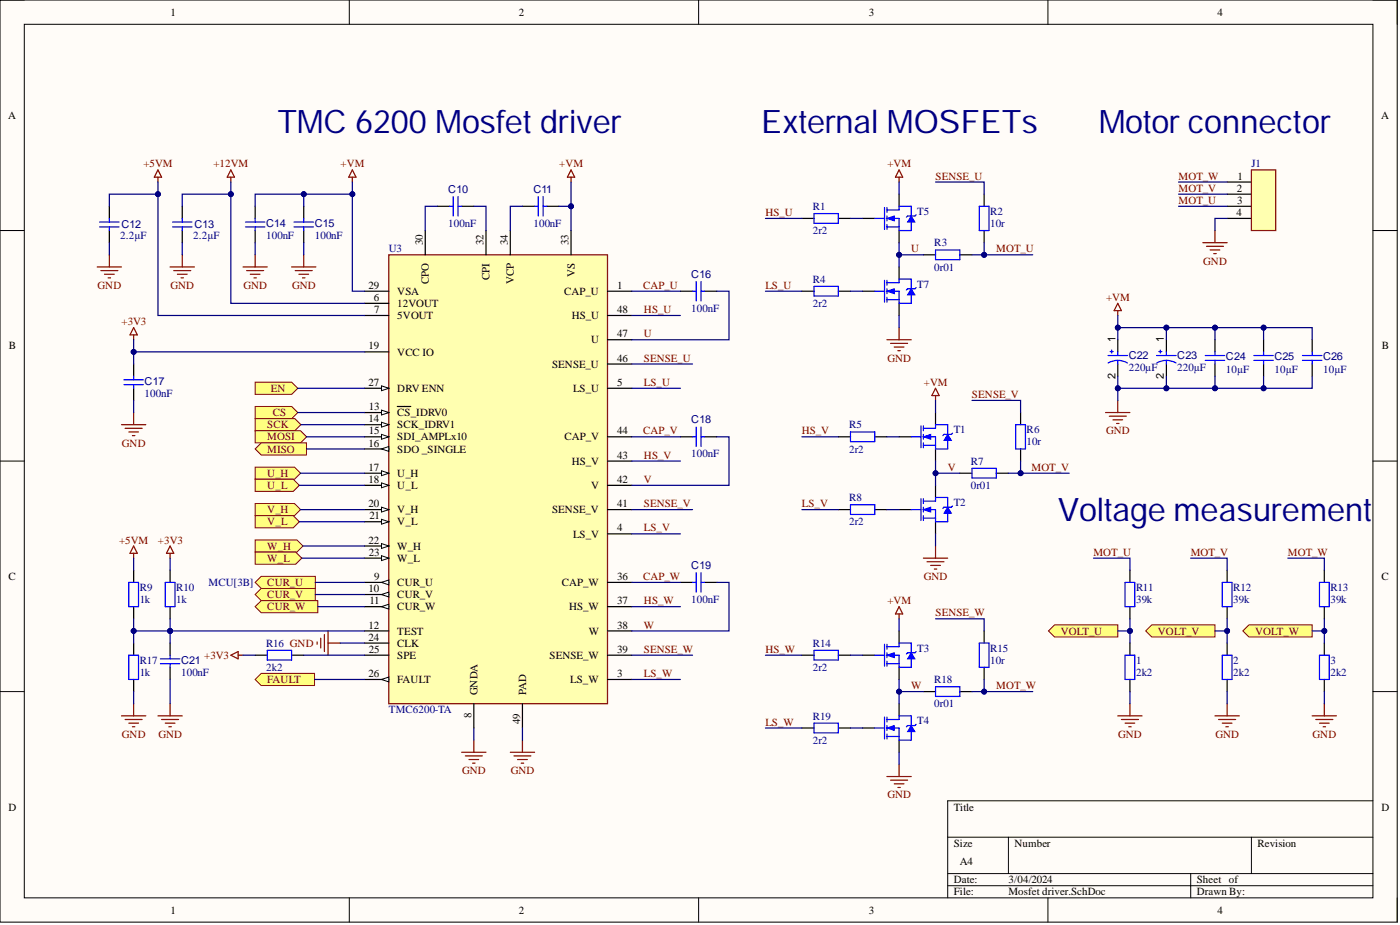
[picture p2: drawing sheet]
<svg xmlns="http://www.w3.org/2000/svg" width="292mm" height="193mm" viewBox="0 0 292 193" stroke-linecap="round" stroke-linejoin="round" font-family="sans-serif">
<path d="M0 0h291.5v192.4h-291.5z" fill-rule="evenodd" fill="#fffcf8"/>
<path d="M0 0h291.5v192.4h-291.5z" fill="none" stroke="#000" stroke-width=".21"/>
<path d="M5.1 5.1h281.4v182.2h-281.4z" fill-rule="evenodd" fill="#fffcf8"/>
<g fill="none" stroke="#000" stroke-width=".21">
<path d="M0 0h5.1M5.1 5.1h281.4v182.2h-281.4zM72.9 0v5.1M145.8 0v5.1M218.6 0v5.1M286.5 0h5v5.1M0 48.1h5.1M286.5 48.1h5M0 96.2h5.1M286.5 96.2h5M0 144.3h5.1M286.5 144.3h5"/>
<path d="M197.7 174.7h88.8M210.4 174.7v7.5M261.1 174.7v7.5M286.5 167.1h-88.8v20.2M72.9 187.3v5.1M145.8 187.3v5.1M197.7 182.2h88.8M197.7 184.8h88.8M218.6 187.3v5.1M248.4 182.2v5.1M291.5 187.3v5.1"/>
</g>
<path d="M180 45.6h2.5M187.6 40.5v2.5M187.6 48.1v2.5" fill="none" stroke="#000" stroke-width=".25"/>
<path d="M182.5 45.6h2M184.5 43.3v4.5M185.1 43.8h2.5v-.8h2.5v2.1M185.1 45.6h2.5v2.5h2.5v-1.8M185.1 47.3h2.5M185.1 43.3v1M185.1 45.1v1M185.1 46.8v1" fill="none" stroke="#00f" stroke-width=".25"/>
<path d="M190.1 45.1l.8 1.2h-1.5z" fill="#00f"/>
<path d="M190.1 45.1l.8 1.2h-1.5z" fill="none" stroke="#00f" stroke-width=".21"/>
<path d="M189.4 45.1h1.5" fill="none" stroke="#00f" stroke-width=".25"/>
<path d="M185.1 45.6l1.5-.5v1z" fill="#00f"/>
<path d="M185.1 45.6l1.5-.5v1z" fill="none" stroke="#00f" stroke-width=".21"/>
<path d="M184.5 58.5v4.5M185.1 59h2.5v-.8h2.5v2M185.1 58.5v1M189.4 45.1l-.3 .2M191.1 44.8l-.2 .3M182.5 60.8h2M185.1 60.8h2.5v2.5h2.5v-1.8M185.1 62.5h2.5M185.1 60.2v1.1M185.1 62v1" fill="none" stroke="#00f" stroke-width=".25"/>
<path d="M187.6 55.7v2.5M180 60.8h2.5M187.6 63.3v2.5" fill="none" stroke="#000" stroke-width=".25"/>
<path d="M190.1 60.2l.8 1.3h-1.5z" fill="#00f"/>
<path d="M190.1 60.2l.8 1.3h-1.5z" fill="none" stroke="#00f" stroke-width=".21"/>
<path d="M189.4 60.2h1.5" fill="none" stroke="#00f" stroke-width=".25"/>
<path d="M185.1 60.8l1.5-.6v1.1z" fill="#00f"/>
<path d="M185.1 60.8l1.5-.6v1.1z" fill="none" stroke="#00f" stroke-width=".21"/>
<path d="M191.1 60l-.2 .2M189.4 60.2l-.3 .3" fill="none" stroke="#00f" stroke-width=".25"/>
<g fill="none" stroke="#800000" stroke-width=".25">
<path d="M33 35.4l.7 1.6h-1.5zM33 37v1M48.2 35.4l.7 1.6h-1.5zM48.2 37v1M73.5 35.4l.8 1.6h-1.5zM73.5 37v1M119.1 35.4l.8 1.6h-1.5zM119.1 37v1M187.6 35.4l.7 1.6h-1.5zM187.6 37v1M20.3 55.7h5M21 56.5h3.6"/>
<path d="M21.8 57.2h2M22.6 58h.5M22.8 53.2v2.5M35.5 55.7h5.1M36.3 56.5h3.5M37 57.2h2M37.8 58h.5M38 53.2v2.5M60.8 55.7h5.1M61.6 56.5h3.5M62.4 57.2h2M63.1 58h.5"/>
<path d="M63.4 53.2v2.5M27.9 69.9v1M27.9 68.3l.7 1.6h-1.5zM25.3 88.6h5.1M26.1 89.4h3.6M26.9 90.1h2M27.6 90.9h.5M27.9 86.1v2.5"/>
</g>
<path d="M256 38h5.1M256 40.5h5.1M256 43h5.1M256 45.6h5.1" fill="none" stroke="#000" stroke-width=".25"/>
<path d="M261.1 35.4h5.1v12.7h-5.1z" fill-rule="evenodd" fill="#ffffb0"/>
<path d="M261.1 35.4h5.1v12.7h-5.1zM50.7 55.7h5.1M51.5 56.5h3.5M52.2 57.2h2M53 58h.5M53.2 53.2v2.5" fill="none" stroke="#800000" stroke-width=".25"/>
<path d="M81.1 53.2h45.6v93.6h-45.6z" fill-rule="evenodd" fill="#ffffb0"/>
<path d="M81.1 53.2h45.6v93.6h-45.6z" fill="none" stroke="#800000" stroke-width=".25"/>
<path d="M76 73.4h5.1M76 116.4h5.1" fill="none" stroke="#000" stroke-width=".25"/>
<path d="M79.6 115.9l1.5 .5-1.5 .5z" fill="#f8fcff"/>
<path d="M79.6 115.9l1.5 .5-1.5 .5z" fill="none" stroke="#000" stroke-width=".21"/>
<path d="M76 113.9h5.1" fill="none" stroke="#000" stroke-width=".25"/>
<path d="M79.6 113.4l1.5 .5-1.5 .5z" fill="#f8fcff"/>
<path d="M79.6 113.4l1.5 .5-1.5 .5z" fill="none" stroke="#000" stroke-width=".21"/>
<path d="M88.7 48.1v5.1M101.4 48.1v5.1M76 65.8h5.1M76 63.3h5.1M126.7 70.9h5.1M126.7 65.8h5.1M126.7 60.8h5.1M126.7 75.9h5.1M76 86.1h5.1M126.7 81h5.1M76 134.2h5.1" fill="none" stroke="#000" stroke-width=".25"/>
<path d="M79.6 85.6l1.5 .5-1.5 .5z" fill="#f8fcff"/>
<path d="M79.6 85.6l1.5 .5-1.5 .5z" fill="none" stroke="#000" stroke-width=".21"/>
<path d="M76 81h5.1M82.9 84.8h2.8" fill="none" stroke="#000" stroke-width=".25"/>
<path d="M79.6 80.5l1.5 .5-1.5 .5z" fill="#f8fcff"/>
<path d="M79.6 80.5l1.5 .5-1.5 .5z" fill="none" stroke="#000" stroke-width=".21"/>
<path d="M76 98.7h5.1" fill="none" stroke="#000" stroke-width=".25"/>
<path d="M79.6 98.2l1.5 .5-1.5 .5z" fill="#f8fcff"/>
<path d="M79.6 98.2l1.5 .5-1.5 .5z" fill="none" stroke="#000" stroke-width=".21"/>
<path d="M76 101.3h5.1" fill="none" stroke="#000" stroke-width=".25"/>
<path d="M79.6 100.7l1.5 .6-1.5 .5z" fill="#f8fcff"/>
<path d="M79.6 100.7l1.5 .6-1.5 .5z" fill="none" stroke="#000" stroke-width=".21"/>
<path d="M76 88.6h5.1" fill="none" stroke="#000" stroke-width=".25"/>
<path d="M79.6 88.1l1.5 .5-1.5 .5z" fill="#f8fcff"/>
<path d="M79.6 88.1l1.5 .5-1.5 .5z" fill="none" stroke="#000" stroke-width=".21"/>
<path d="M76 108.8h5.1" fill="none" stroke="#000" stroke-width=".25"/>
<path d="M79.6 108.3l1.5 .5-1.5 .5z" fill="#f8fcff"/>
<path d="M79.6 108.3l1.5 .5-1.5 .5z" fill="none" stroke="#000" stroke-width=".21"/>
<path d="M76 91.1h5.1" fill="none" stroke="#000" stroke-width=".25"/>
<path d="M79.6 90.6l1.5 .5-1.5 .5z" fill="#f8fcff"/>
<path d="M79.6 90.6l1.5 .5-1.5 .5z" fill="none" stroke="#000" stroke-width=".21"/>
<path d="M76 93.7h5.1" fill="none" stroke="#000" stroke-width=".25"/>
<path d="M79.6 93.7l1.5-.5v1z" fill="#f8fcff"/>
<path d="M79.6 93.7l1.5-.5v1z" fill="none" stroke="#000" stroke-width=".21"/>
<path d="M76 106.3h5.1" fill="none" stroke="#000" stroke-width=".25"/>
<path d="M79.6 105.8l1.5 .5-1.5 .5z" fill="#f8fcff"/>
<path d="M79.6 105.8l1.5 .5-1.5 .5z" fill="none" stroke="#000" stroke-width=".21"/>
<path d="M76 141.7h5.1" fill="none" stroke="#000" stroke-width=".25"/>
<path d="M79.6 141.7l1.5-.5v1.1z" fill="#f8fcff"/>
<path d="M79.6 141.7l1.5-.5v1.1z" fill="none" stroke="#000" stroke-width=".21"/>
<g fill="none" stroke="#000" stroke-width=".25">
<path d="M106.5 48.1v5.1M119.1 48.1v5.1M76 60.8h5.1M126.7 96.2h5.1M126.7 91.1h5.1M126.7 101.3h5.1M126.7 111.4h5.1M126.7 106.3h5.1M76 131.6h5.1M76 121.5h5.1M76 136.7h5.1M126.7 131.6h5.1"/>
<path d="M126.7 126.6h5.1M126.7 121.5h5.1M126.7 136.7h5.1M98.9 146.8v5.1M109 146.8v5.1M126.7 141.7h5.1"/>
</g>
<path d="M79.6 121.5l1.5-.5v1z" fill="#f8fcff"/>
<path d="M79.6 121.5l1.5-.5v1z" fill="none" stroke="#000" stroke-width=".21"/>
<path d="M76 124h5.1" fill="none" stroke="#000" stroke-width=".25"/>
<path d="M79.6 124l1.5-.5v1z" fill="#f8fcff"/>
<path d="M79.6 124l1.5-.5v1z" fill="none" stroke="#000" stroke-width=".21"/>
<path d="M76 126.6h5.1" fill="none" stroke="#000" stroke-width=".25"/>
<path d="M79.6 126.6l1.5-.5v1z" fill="#f8fcff"/>
<path d="M79.6 126.6l1.5-.5v1z" fill="none" stroke="#000" stroke-width=".21"/>
<path d="M96.3 156.9h5.1M97.1 157.7h3.5M97.8 158.5h2.1M98.6 159.2h.5M98.9 154.4v2.5M106.5 156.9h5M107.2 157.7h3.6M108 158.5h2M108.8 159.2h.5M109 154.4v2.5" fill="none" stroke="#800000" stroke-width=".25"/>
<g fill="none" stroke="#000" stroke-width=".25">
<path d="M22.8 43v2.6M22.8 48.1v2.5M38 43v2.6M38 48.1v2.5M53.2 43v2.6M53.2 48.1v2.5M63.4 43v2.6M63.4 48.1v2.5M91.3 43h2.5M96.3 43h2.6M109 43h2.5M114.1 43h2.5"/>
<path d="M27.9 75.9v2.6M27.9 81v2.5"/>
</g>
<g fill="none" stroke="#00f" stroke-width=".25">
<path d="M20.8 47.3h4M20.8 46.3h4M22.8 45.6v.7M22.8 47.3v.8M36 47.3h4.1M36 46.3h4.1M38 45.6v.7M38 47.3v.8M51.2 47.3h4.1M51.2 46.3h4.1M53.2 45.6v.7M53.2 47.3v.8"/>
<path d="M61.3 47.3h4.1M61.3 46.3h4.1M63.4 45.6v.7M63.4 47.3v.8M93.8 43h.8M94.6 41v4.1M95.6 41v4.1M95.6 43h.7M111.5 43h.8M112.3 41v4.1M113.3 43h.8M113.3 41v4.1"/>
<path d="M25.9 79.2h4M27.9 78.5v.7M25.9 80.2h4M27.9 80.2v.8"/>
</g>
<path d="M53.2 79.7h7.7l1.2 1.3-1.2 1.3h-7.7z" fill-rule="evenodd" fill="#ffff80"/>
<path d="M53.2 79.7h7.7l1.2 1.3-1.2 1.3h-7.7z" fill="none" stroke="#800000" stroke-width=".21"/>
<path d="M53.2 84.8h7.7l1.2 1.3-1.2 1.2h-7.7z" fill-rule="evenodd" fill="#ffff80"/>
<path d="M53.2 84.8h7.7l1.2 1.3-1.2 1.2h-7.7z" fill="none" stroke="#800000" stroke-width=".21"/>
<path d="M53.2 87.3h8.3l1.3 1.3-1.3 1.3h-8.3z" fill-rule="evenodd" fill="#ffff80"/>
<path d="M53.2 87.3h8.3l1.3 1.3-1.3 1.3h-8.3z" fill="none" stroke="#800000" stroke-width=".21"/>
<path d="M53.2 89.9h9.5l1.3 1.2-1.3 1.3h-9.5z" fill-rule="evenodd" fill="#ffff80"/>
<path d="M53.2 89.9h9.5l1.3 1.2-1.3 1.3h-9.5z" fill="none" stroke="#800000" stroke-width=".21"/>
<path d="M53.2 93.7l1.3-1.3h9.4v2.5h-9.4z" fill-rule="evenodd" fill="#ffff80"/>
<path d="M53.2 93.7l1.3-1.3h9.4v2.5h-9.4z" fill="none" stroke="#800000" stroke-width=".21"/>
<path d="M53.2 97.5h8.2l1.3 1.2-1.3 1.3h-8.2z" fill-rule="evenodd" fill="#ffff80"/>
<path d="M53.2 97.5h8.2l1.3 1.2-1.3 1.3h-8.2z" fill="none" stroke="#800000" stroke-width=".21"/>
<path d="M53.2 100h8l1.3 1.3-1.3 1.2h-8z" fill-rule="evenodd" fill="#ffff80"/>
<path d="M53.2 100h8l1.3 1.3-1.3 1.2h-8z" fill="none" stroke="#800000" stroke-width=".21"/>
<path d="M53.2 112.6h8.7l1.3 1.3-1.3 1.3h-8.7z" fill-rule="evenodd" fill="#ffff80"/>
<path d="M53.2 112.6h8.7l1.3 1.3-1.3 1.3h-8.7z" fill="none" stroke="#800000" stroke-width=".21"/>
<path d="M53.2 115.2h8.5l1.3 1.2-1.3 1.3h-8.5z" fill-rule="evenodd" fill="#ffff80"/>
<path d="M53.2 115.2h8.5l1.3 1.2-1.3 1.3h-8.5z" fill="none" stroke="#800000" stroke-width=".21"/>
<path d="M53.2 124l1.3-1.2h11.3v2.5h-11.3z" fill-rule="evenodd" fill="#ffff80"/>
<path d="M53.2 124l1.3-1.2h11.3v2.5h-11.3z" fill="none" stroke="#800000" stroke-width=".21"/>
<path d="M53.2 105h8.2l1.3 1.3-1.3 1.3h-8.2z" fill-rule="evenodd" fill="#ffff80"/>
<path d="M53.2 105h8.2l1.3 1.3-1.3 1.3h-8.2z" fill="none" stroke="#800000" stroke-width=".21"/>
<path d="M53.2 107.6h8l1.3 1.2-1.3 1.3h-8z" fill-rule="evenodd" fill="#ffff80"/>
<path d="M53.2 107.6h8l1.3 1.2-1.3 1.3h-8z" fill="none" stroke="#800000" stroke-width=".21"/>
<path d="M53.2 121.5l1.3-1.3h11.3v2.6h-11.3z" fill-rule="evenodd" fill="#ffff80"/>
<path d="M53.2 121.5l1.3-1.3h11.3v2.6h-11.3z" fill="none" stroke="#800000" stroke-width=".21"/>
<path d="M53.2 126.6l1.3-1.3h11.8v2.5h-11.8z" fill-rule="evenodd" fill="#ffff80"/>
<path d="M53.2 126.6l1.3-1.3h11.8v2.5h-11.8z" fill="none" stroke="#800000" stroke-width=".21"/>
<path d="M53.2 141.7l1.3-1.2h11.1v2.5h-11.1z" fill-rule="evenodd" fill="#ffff80"/>
<path d="M53.2 141.7l1.3-1.2h11.1v2.5h-11.1z" fill="none" stroke="#800000" stroke-width=".21"/>
<g fill="none" stroke="#800000" stroke-width=".25">
<path d="M27.9 115.4v1M27.9 113.9l.7 1.5h-1.5zM35.5 115.4v1M35.5 113.9l.8 1.5h-1.6zM48.2 136.7l1.5-.8v1.5zM49.7 136.7h1M66.2 133.9v.5M66.9 133.1v2.1M67.7 132.4v3.5M68.4 131.6v5.1M68.4 134.2h2.6M25.3 149.3h5.1"/>
<path d="M26.1 150.1h3.6M26.9 150.9h2M27.6 151.6h.5M27.9 146.8v2.5M33 149.3h5M33.7 150.1h3.6M34.5 150.9h2M35.2 151.6h.5M35.5 146.8v2.5M273.8 149.3h5M274.5 150.1h3.6M275.3 150.9h2"/>
<path d="M276.1 151.6h.5M276.3 146.8v2.5"/>
</g>
<g fill="none" stroke="#000" stroke-width=".25">
<path d="M27.9 119v2.5M35.5 119v2.5M276.3 119v2.5M27.9 126.6v2.5M27.9 134.2v2.5M35.5 126.6v2.5M35.5 134.2v2.5M35.5 139.2v2.5M53.2 136.7h2.6M60.8 136.7h2.6M276.3 126.6v2.5M276.3 134.2v2.5"/>
<path d="M27.9 141.7v2.6"/>
</g>
<path d="M26.9 136.7h2v5h-2zM26.9 121.5h2v5.1h-2zM33.5 137.4h4M33.5 138.5h4M34.5 121.5h2v5.1h-2zM35.5 136.7v.7M35.5 138.5v.7M55.8 135.7h5v2h-5zM275.3 121.5h2v5.1h-2zM275.3 141.7v-5h2v5" fill="none" stroke="#00f" stroke-width=".25"/>
<path d="M259.3 131.6l1.3-1.2h13.2v2.5h-13.2z" fill-rule="evenodd" fill="#ffff80"/>
<path d="M259.3 131.6l1.3-1.2h13.2v2.5h-13.2z" fill="none" stroke="#800000" stroke-width=".21"/>
<g fill="none" stroke="#000" stroke-width=".25">
<path d="M167.3 45.6h2.5M174.9 45.6h2.5M192.7 53.2h2.5M200.3 53.2h2.5M205.3 40.5v2.5M205.3 48.1v2.5M142 60.8h2.5M147 60.8h2.6M167.3 60.8h2.5M174.9 60.8h2.5M142 91.1h2.5M147 91.1h2.6"/>
<path d="M187.6 91.1h2.5M195.2 86.1v2.5M195.2 93.7v2.5M142 121.5h2.5M147 121.5h2.6"/>
</g>
<g fill="none" stroke="#00f" stroke-width=".25">
<path d="M145.3 58.7v4.1M146.3 58.7v4.1M169.8 44.6h5.1v2h-5.1zM169.8 59.7h5.1v2.1h-5.1zM195.2 52.1h5.1v2.1h-5.1zM204.3 43h2v5.1h-2zM144.5 60.8h.8M146.3 60.8h.7M144.5 91.1h.8M145.3 89.1v4.1M146.3 89.1v4.1M146.3 91.1h.7"/>
<path d="M190.1 91.1h2.1M192.2 88.8v4.6M192.7 91.1h2.5v2.6h2.5v-1.8M192.7 89.4h2.5v-.8h2.5v2M192.7 92.9h2.5M192.7 88.8v1.1M192.7 90.6v1M192.7 92.4v1M145.3 119.5v4M146.3 119.5v4M144.5 121.5h.8M146.3 121.5h.7"/>
</g>
<path d="M185.1 70.9h5M185.8 71.6h3.6M186.6 72.4h2M187.3 73.2h.5M187.6 68.3v2.6" fill="none" stroke="#800000" stroke-width=".25"/>
<path d="M197.7 90.6l.8 1.3h-1.5z" fill="#00f"/>
<path d="M197.7 90.6l.8 1.3h-1.5z" fill="none" stroke="#00f" stroke-width=".21"/>
<path d="M197 90.6h1.5" fill="none" stroke="#00f" stroke-width=".25"/>
<path d="M192.7 91.1l1.5-.5v1z" fill="#00f"/>
<path d="M192.7 91.1l1.5-.5v1z" fill="none" stroke="#00f" stroke-width=".21"/>
<path d="M197 90.6l-.3 .3M198.7 90.4l-.2 .2M190.1 106.3h2.1M192.2 104v4.6M192.7 104.5h2.5v-.7h2.5v2M192.7 106.3h2.5v2.5h2.5v-1.7M192.7 108.1h2.5M192.7 104v1M192.7 105.8v1M192.7 107.6v1" fill="none" stroke="#00f" stroke-width=".25"/>
<path d="M187.6 106.3h2.5M195.2 101.3v2.5M195.2 108.8v2.6" fill="none" stroke="#000" stroke-width=".25"/>
<path d="M197.7 105.8l.8 1.3h-1.5z" fill="#00f"/>
<path d="M197.7 105.8l.8 1.3h-1.5z" fill="none" stroke="#00f" stroke-width=".21"/>
<path d="M197 105.8h1.5" fill="none" stroke="#00f" stroke-width=".25"/>
<path d="M192.7 106.3l1.5-.5v1z" fill="#00f"/>
<path d="M192.7 106.3l1.5-.5v1z" fill="none" stroke="#00f" stroke-width=".21"/>
<g fill="none" stroke="#00f" stroke-width=".25">
<path d="M177.4 90.1h5.1v2h-5.1zM202.8 97.7h5.1v2h-5.1zM211.9 88.6h2.1v5.1h-2.1zM177.4 105.3h5.1v2h-5.1zM197 105.8l-.3 .3M198.7 105.6l-.2 .2M182.5 136.7h2M184.5 134.4v4.6M185.1 134.9h2.5v-.7h2.5v2M185.1 136.7h2.5v2.5h2.5v-1.8M185.1 138.5h2.5M185.1 134.4v1"/>
<path d="M185.1 136.2v1M185.1 138v1"/>
</g>
<path d="M195.2 81l.8 1.5h-1.6zM195.2 82.5v1M192.7 116.4h5M193.4 117.2h3.6M194.2 118h2M194.9 118.7h.5M195.2 113.9v2.5" fill="none" stroke="#800000" stroke-width=".25"/>
<path d="M174.9 91.1h2.5M182.5 91.1h2.6M200.3 98.7h2.5M207.9 98.7h2.5M212.9 86.1v2.5M212.9 93.7v2.5M174.9 106.3h2.5M182.5 106.3h2.6M180 136.7h2.5M187.6 131.6v2.6M187.6 139.2v2.5" fill="none" stroke="#000" stroke-width=".25"/>
<path d="M190.1 136.2l.8 1.2h-1.5z" fill="#00f"/>
<path d="M190.1 136.2l.8 1.2h-1.5z" fill="none" stroke="#00f" stroke-width=".21"/>
<path d="M189.4 136.2h1.5" fill="none" stroke="#00f" stroke-width=".25"/>
<path d="M185.1 136.7l1.5-.5v1z" fill="#00f"/>
<path d="M185.1 136.7l1.5-.5v1z" fill="none" stroke="#00f" stroke-width=".21"/>
<path d="M189.4 136.2l-.3 .2M191.1 135.9l-.2 .3M182.5 151.9h2M184.5 149.6v4.6M185.1 150.1h2.5v-.8h2.5v2.1M185.1 151.9h2.5v2.5h2.5v-1.8M185.1 153.6h2.5M185.1 149.6v1M185.1 151.4v1M185.1 153.1v1.1" fill="none" stroke="#00f" stroke-width=".25"/>
<path d="M180 151.9h2.5M187.6 146.8v2.5M187.6 154.4v2.5" fill="none" stroke="#000" stroke-width=".25"/>
<path d="M190.1 151.4l.8 1.2h-1.5z" fill="#00f"/>
<path d="M190.1 151.4l.8 1.2h-1.5z" fill="none" stroke="#00f" stroke-width=".21"/>
<path d="M189.4 151.4h1.5" fill="none" stroke="#00f" stroke-width=".25"/>
<path d="M185.1 151.9l1.5-.5v1z" fill="#00f"/>
<path d="M185.1 151.9l1.5-.5v1z" fill="none" stroke="#00f" stroke-width=".21"/>
<path d="M169.8 135.7h5.1v2h-5.1zM204.3 134.2h2v5h-2zM255 121.5h2v5.1h-2zM169.8 150.9h5.1v2h-5.1zM189.4 151.4l-.3 .2M191.1 151.1l-.2 .3M195.2 143.3h5.1v2h-5.1zM255 141.7v-5h2v5" fill="none" stroke="#00f" stroke-width=".25"/>
<path d="M187.6 126.6l.7 1.5h-1.5zM187.6 128.1v1M187.6 159.5v2.5M253.5 149.3h5.1M254.3 150.1h3.5M255 150.9h2M255.8 151.6h.5M256 146.8v2.5M185.1 162h5M185.8 162.8h3.6M186.6 163.5h2M187.3 164.3h.5" fill="none" stroke="#800000" stroke-width=".25"/>
<path d="M256 119v2.5M167.3 136.7h2.5M174.9 136.7h2.5M205.3 131.6v2.6M205.3 139.2v2.5M256 126.6v2.5M256 134.2v2.5M167.3 151.9h2.5M174.9 151.9h2.5M192.7 144.3h2.5M200.3 144.3h2.5" fill="none" stroke="#000" stroke-width=".25"/>
<path d="M239 131.6l1.3-1.2h13.2v2.5h-13.2z" fill-rule="evenodd" fill="#ffff80"/>
<path d="M239 131.6l1.3-1.2h13.2v2.5h-13.2z" fill="none" stroke="#800000" stroke-width=".21"/>
<path d="M235.8 119v2.5M235.8 126.6v2.5M235.8 134.2v2.5" fill="none" stroke="#000" stroke-width=".25"/>
<path d="M234.7 121.5h2.1v5.1h-2.1zM234.7 141.7v-5h2.1v5" fill="none" stroke="#00f" stroke-width=".25"/>
<path d="M233.2 149.3h5.1M234 150.1h3.5M234.7 150.9h2.1M235.5 151.6h.5M235.8 146.8v2.5" fill="none" stroke="#800000" stroke-width=".25"/>
<path d="M218.8 131.6l1.2-1.2h13.2v2.5h-13.2z" fill-rule="evenodd" fill="#ffff80"/>
<path d="M218.8 131.6l1.2-1.2h13.2v2.5h-13.2z" fill="none" stroke="#800000" stroke-width=".21"/>
<path d="M251 50.6h5M251.7 51.4h3.6M252.5 52.1h2M253.2 52.9h.6M253.5 48.1v2.5M233.2 64.8v1M233.2 63.3l.8 1.5h-1.5zM230.7 86.1h5.1M231.4 86.8h3.6M232.2 87.6h2M233 88.3h.5M233.2 83.5v2.6" fill="none" stroke="#800000" stroke-width=".25"/>
<path d="M233.2 70.9v2.5M233.2 75.9v2.6M243.4 70.9v2.5M243.4 75.9v2.6M253.5 70.9v2.5M253.5 75.9v2.6M263.6 70.9v2.5M263.6 75.9v2.6M273.8 70.9v2.5M273.8 75.9v2.6" fill="none" stroke="#000" stroke-width=".25"/>
<g fill="none" stroke="#00f" stroke-width=".25">
<path d="M231.2 74.2h4M231.6 73.3h.7M231.9 73v.7M233.2 75.2l-.8 .1-1.2 .4M233.2 75.2l.9 .1 1.1 .4M233.2 73.4v.8M233.2 75.2v.7M241.3 74.2h4.1M241.8 73.3h.6M242.1 73v.7M243.4 75.2l-.9 .1-1.1 .4M243.4 75.2l.8 .1 1.2 .4"/>
<path d="M243.4 73.4v.8M243.4 75.2v.7M251.5 74.2h4M251.5 75.2h4M253.5 73.4v.8M253.5 75.2v.7M261.6 74.2h4.1M261.6 75.2h4.1M263.6 73.4v.8M263.6 75.2v.7M271.7 74.2h4.1M271.7 75.2h4.1"/>
<path d="M273.8 73.4v.8M273.8 75.2v.7"/>
</g>
<path d="M187.6 38v2.5M22.8 50.6v2.6M38 50.6v2.6M63.4 50.6v2.6M91.3 43h-2.6v5.1M98.9 43h2.5v5.1M109 43h-2.5v5.1M187.6 53.2h5.1M27.9 83.5v2.6" fill="none" stroke="#000080" stroke-width=".25"/>
<circle cx="187.6" cy="53.2" r=".51" fill="#000080"/>
<circle cx="187.6" cy="53.2" r=".51" fill="none" stroke="#000080" stroke-width=".21"/>
<path d="M53.2 50.6v2.6M63.4 40.5v2.5" fill="none" stroke="#000080" stroke-width=".25"/>
<circle cx="63.4" cy="40.5" r=".51" fill="#000080"/>
<circle cx="63.4" cy="40.5" r=".51" fill="none" stroke="#000080" stroke-width=".21"/>
<path d="M73.5 40.5v20.3h2.5" fill="none" stroke="#000080" stroke-width=".25"/>
<circle cx="73.5" cy="40.5" r=".51" fill="#000080"/>
<circle cx="73.5" cy="40.5" r=".51" fill="none" stroke="#000080" stroke-width=".21"/>
<path d="M33 38v2.5" fill="none" stroke="#000080" stroke-width=".25"/>
<circle cx="33" cy="40.5" r=".51" fill="#000080"/>
<circle cx="33" cy="40.5" r=".51" fill="none" stroke="#000080" stroke-width=".21"/>
<path d="M48.2 38v2.5" fill="none" stroke="#000080" stroke-width=".25"/>
<circle cx="48.2" cy="40.5" r=".51" fill="#000080"/>
<circle cx="48.2" cy="40.5" r=".51" fill="none" stroke="#000080" stroke-width=".21"/>
<path d="M22.8 43v-2.5h10.2v25.3h43M98.9 151.9v2.5M109 151.9v2.5" fill="none" stroke="#000080" stroke-width=".25"/>
<circle cx="33" cy="40.5" r=".51" fill="#000080"/>
<circle cx="33" cy="40.5" r=".51" fill="none" stroke="#000080" stroke-width=".21"/>
<path d="M38 43v-2.5h10.2v22.8h27.8" fill="none" stroke="#000080" stroke-width=".25"/>
<circle cx="48.2" cy="40.5" r=".51" fill="#000080"/>
<circle cx="48.2" cy="40.5" r=".51" fill="none" stroke="#000080" stroke-width=".21"/>
<g fill="none" stroke="#000080" stroke-width=".25">
<path d="M62.1 86.1h13.9M62.1 81h13.9M62.7 98.7h13.3M62.8 88.6h13.2M63.9 93.7h12.1M64 91.1h12M62.5 101.3h13.5M62.5 108.8h13.5M62.7 106.3h13.3M63 116.4h13M63.2 113.9h12.8M27.9 131.6h7.6"/>
<path d="M50.7 136.7h2.5M63.4 136.7h12.6M65.8 124h10.2M65.8 121.5h10.2M66.3 126.6h9.7M71 134.2h5M65.6 141.7h10.4"/>
</g>
<circle cx="27.9" cy="131.6" r=".51" fill="#000080"/>
<circle cx="27.9" cy="131.6" r=".51" fill="none" stroke="#000080" stroke-width=".21"/>
<circle cx="35.5" cy="131.6" r=".51" fill="#000080"/>
<circle cx="35.5" cy="131.6" r=".51" fill="none" stroke="#000080" stroke-width=".21"/>
<path d="M35.5 131.6h40.5" fill="none" stroke="#000080" stroke-width=".25"/>
<circle cx="35.5" cy="131.6" r=".51" fill="#000080"/>
<circle cx="35.5" cy="131.6" r=".51" fill="none" stroke="#000080" stroke-width=".21"/>
<path d="M27.9 116.4v2.6M35.5 116.4v2.6M273.8 131.6h2.5M27.9 144.3v2.5M35.5 141.7v5.1M276.3 144.3v2.5" fill="none" stroke="#000080" stroke-width=".25"/>
<circle cx="276.3" cy="131.6" r=".51" fill="#000080"/>
<circle cx="276.3" cy="131.6" r=".51" fill="none" stroke="#000080" stroke-width=".21"/>
<path d="M116.6 43h2.5M177.4 45.6h2.6M177.4 60.8h2.6" fill="none" stroke="#000080" stroke-width=".25"/>
<circle cx="119.1" cy="43" r=".51" fill="#000080"/>
<circle cx="119.1" cy="43" r=".51" fill="none" stroke="#000080" stroke-width=".21"/>
<g fill="none" stroke="#000080" stroke-width=".25">
<path d="M159.7 45.6h7.6M187.6 50.6v5.1M131.8 75.9h12.7M131.8 65.8h10.2M131.8 60.8h10.2M149.6 60.8h2.5v10.1h-20.3M159.7 60.8h7.6M187.6 65.8v2.5M131.8 96.2h10.2M131.8 91.1h10.2M131.8 81h10.2M149.6 91.1h2.5v10.2h-20.3"/>
<path d="M131.8 111.4h10.2M131.8 106.3h12.7M131.8 136.7h12.7M131.8 126.6h10.2M131.8 121.5h10.2M149.6 121.5h2.5v10.1h-20.3M131.8 141.7h10.2"/>
</g>
<circle cx="187.6" cy="53.2" r=".51" fill="#000080"/>
<circle cx="187.6" cy="53.2" r=".51" fill="none" stroke="#000080" stroke-width=".21"/>
<path d="M205.3 53.2h10.2" fill="none" stroke="#000080" stroke-width=".25"/>
<circle cx="205.3" cy="53.2" r=".51" fill="#000080"/>
<circle cx="205.3" cy="53.2" r=".51" fill="none" stroke="#000080" stroke-width=".21"/>
<path d="M195.2 38h10.1v2.5M205.3 50.6v2.6h-2.5" fill="none" stroke="#000080" stroke-width=".25"/>
<circle cx="205.3" cy="53.2" r=".51" fill="#000080"/>
<circle cx="205.3" cy="53.2" r=".51" fill="none" stroke="#000080" stroke-width=".21"/>
<path d="M195.2 83.5v2.6M195.2 98.7h5.1" fill="none" stroke="#000080" stroke-width=".25"/>
<circle cx="195.2" cy="98.7" r=".51" fill="#000080"/>
<circle cx="195.2" cy="98.7" r=".51" fill="none" stroke="#000080" stroke-width=".21"/>
<path d="M167.3 91.1h7.6M212.9 98.7h10.2M167.3 106.3h7.6M195.2 111.4v2.5" fill="none" stroke="#000080" stroke-width=".25"/>
<circle cx="212.9" cy="98.7" r=".51" fill="#000080"/>
<circle cx="212.9" cy="98.7" r=".51" fill="none" stroke="#000080" stroke-width=".21"/>
<path d="M202.8 83.5h10.1v2.6M212.9 96.2v2.5h-2.5" fill="none" stroke="#000080" stroke-width=".25"/>
<circle cx="212.9" cy="98.7" r=".51" fill="#000080"/>
<circle cx="212.9" cy="98.7" r=".51" fill="none" stroke="#000080" stroke-width=".21"/>
<path d="M187.6 129.1v2.5M187.6 144.3h5.1" fill="none" stroke="#000080" stroke-width=".25"/>
<circle cx="187.6" cy="144.3" r=".51" fill="#000080"/>
<circle cx="187.6" cy="144.3" r=".51" fill="none" stroke="#000080" stroke-width=".21"/>
<path d="M159.7 136.7h7.6M177.4 136.7h2.6M159.7 151.9h7.6M177.4 151.9h2.6M187.6 141.7v5.1M187.6 156.9v2.6" fill="none" stroke="#000080" stroke-width=".25"/>
<circle cx="187.6" cy="144.3" r=".51" fill="#000080"/>
<circle cx="187.6" cy="144.3" r=".51" fill="none" stroke="#000080" stroke-width=".21"/>
<path d="M205.3 144.3h10.2" fill="none" stroke="#000080" stroke-width=".25"/>
<circle cx="205.3" cy="144.3" r=".51" fill="#000080"/>
<circle cx="205.3" cy="144.3" r=".51" fill="none" stroke="#000080" stroke-width=".21"/>
<path d="M195.2 129.1h10.1v2.5M205.3 141.7v2.6h-2.5" fill="none" stroke="#000080" stroke-width=".25"/>
<circle cx="205.3" cy="144.3" r=".51" fill="#000080"/>
<circle cx="205.3" cy="144.3" r=".51" fill="none" stroke="#000080" stroke-width=".21"/>
<path d="M253.5 131.6h2.5M256 144.3v2.5" fill="none" stroke="#000080" stroke-width=".25"/>
<circle cx="256" cy="131.6" r=".51" fill="#000080"/>
<circle cx="256" cy="131.6" r=".51" fill="none" stroke="#000080" stroke-width=".21"/>
<path d="M233.2 131.6h2.6M235.8 144.3v2.5" fill="none" stroke="#000080" stroke-width=".25"/>
<circle cx="235.8" cy="131.6" r=".51" fill="#000080"/>
<circle cx="235.8" cy="131.6" r=".51" fill="none" stroke="#000080" stroke-width=".21"/>
<path d="M27.9 129.1v5.1" fill="none" stroke="#000080" stroke-width=".25"/>
<circle cx="27.9" cy="131.6" r=".51" fill="#000080"/>
<circle cx="27.9" cy="131.6" r=".51" fill="none" stroke="#000080" stroke-width=".21"/>
<path d="M35.5 129.1v5.1" fill="none" stroke="#000080" stroke-width=".25"/>
<circle cx="35.5" cy="131.6" r=".51" fill="#000080"/>
<circle cx="35.5" cy="131.6" r=".51" fill="none" stroke="#000080" stroke-width=".21"/>
<path d="M73.5 38v2.5h-20.3v2.5" fill="none" stroke="#000080" stroke-width=".25"/>
<circle cx="63.4" cy="40.5" r=".51" fill="#000080"/>
<circle cx="63.4" cy="40.5" r=".51" fill="none" stroke="#000080" stroke-width=".21"/>
<circle cx="73.5" cy="40.5" r=".51" fill="#000080"/>
<circle cx="73.5" cy="40.5" r=".51" fill="none" stroke="#000080" stroke-width=".21"/>
<path d="M119.1 38v10.1" fill="none" stroke="#000080" stroke-width=".25"/>
<circle cx="119.1" cy="43" r=".51" fill="#000080"/>
<circle cx="119.1" cy="43" r=".51" fill="none" stroke="#000080" stroke-width=".21"/>
<path d="M235.8 129.1v5.1" fill="none" stroke="#000080" stroke-width=".25"/>
<circle cx="235.8" cy="131.6" r=".51" fill="#000080"/>
<circle cx="235.8" cy="131.6" r=".51" fill="none" stroke="#000080" stroke-width=".21"/>
<path d="M256 129.1v5.1" fill="none" stroke="#000080" stroke-width=".25"/>
<circle cx="256" cy="131.6" r=".51" fill="#000080"/>
<circle cx="256" cy="131.6" r=".51" fill="none" stroke="#000080" stroke-width=".21"/>
<path d="M276.3 129.1v5.1" fill="none" stroke="#000080" stroke-width=".25"/>
<circle cx="276.3" cy="131.6" r=".51" fill="#000080"/>
<circle cx="276.3" cy="131.6" r=".51" fill="none" stroke="#000080" stroke-width=".21"/>
<path d="M245.9 38h10.1M245.9 43h10.1M245.9 40.5h10.1M256 45.6h-2.5v2.5M27.9 73.4h48.1M228.1 116.4h7.7v2.6M248.4 116.4h7.6v2.6M268.7 116.4h7.6v2.6" fill="none" stroke="#000080" stroke-width=".25"/>
<circle cx="27.9" cy="73.4" r=".51" fill="#000080"/>
<circle cx="27.9" cy="73.4" r=".51" fill="none" stroke="#000080" stroke-width=".21"/>
<path d="M27.9 70.9v5" fill="none" stroke="#000080" stroke-width=".25"/>
<circle cx="27.9" cy="73.4" r=".51" fill="#000080"/>
<circle cx="27.9" cy="73.4" r=".51" fill="none" stroke="#000080" stroke-width=".21"/>
<path d="M233.2 70.9v-2.6h10.2v2.6" fill="none" stroke="#000080" stroke-width=".25"/>
<circle cx="233.2" cy="68.3" r=".51" fill="#000080"/>
<circle cx="233.2" cy="68.3" r=".51" fill="none" stroke="#000080" stroke-width=".21"/>
<circle cx="243.4" cy="68.3" r=".51" fill="#000080"/>
<circle cx="243.4" cy="68.3" r=".51" fill="none" stroke="#000080" stroke-width=".21"/>
<path d="M243.4 68.3h10.1v2.6" fill="none" stroke="#000080" stroke-width=".25"/>
<circle cx="243.4" cy="68.3" r=".51" fill="#000080"/>
<circle cx="243.4" cy="68.3" r=".51" fill="none" stroke="#000080" stroke-width=".21"/>
<circle cx="253.5" cy="68.3" r=".51" fill="#000080"/>
<circle cx="253.5" cy="68.3" r=".51" fill="none" stroke="#000080" stroke-width=".21"/>
<path d="M253.5 68.3h10.1v2.6" fill="none" stroke="#000080" stroke-width=".25"/>
<circle cx="253.5" cy="68.3" r=".51" fill="#000080"/>
<circle cx="253.5" cy="68.3" r=".51" fill="none" stroke="#000080" stroke-width=".21"/>
<circle cx="263.6" cy="68.3" r=".51" fill="#000080"/>
<circle cx="263.6" cy="68.3" r=".51" fill="none" stroke="#000080" stroke-width=".21"/>
<path d="M263.6 68.3h10.2v2.6" fill="none" stroke="#000080" stroke-width=".25"/>
<circle cx="263.6" cy="68.3" r=".51" fill="#000080"/>
<circle cx="263.6" cy="68.3" r=".51" fill="none" stroke="#000080" stroke-width=".21"/>
<path d="M263.6 78.5v2.5h10.2v-2.5" fill="none" stroke="#000080" stroke-width=".25"/>
<circle cx="263.6" cy="81" r=".51" fill="#000080"/>
<circle cx="263.6" cy="81" r=".51" fill="none" stroke="#000080" stroke-width=".21"/>
<path d="M253.5 78.5v2.5h10.1" fill="none" stroke="#000080" stroke-width=".25"/>
<circle cx="263.6" cy="81" r=".51" fill="#000080"/>
<circle cx="263.6" cy="81" r=".51" fill="none" stroke="#000080" stroke-width=".21"/>
<circle cx="253.5" cy="81" r=".51" fill="#000080"/>
<circle cx="253.5" cy="81" r=".51" fill="none" stroke="#000080" stroke-width=".21"/>
<path d="M243.4 78.5v2.5h10.1" fill="none" stroke="#000080" stroke-width=".25"/>
<circle cx="253.5" cy="81" r=".51" fill="#000080"/>
<circle cx="253.5" cy="81" r=".51" fill="none" stroke="#000080" stroke-width=".21"/>
<circle cx="243.4" cy="81" r=".51" fill="#000080"/>
<circle cx="243.4" cy="81" r=".51" fill="none" stroke="#000080" stroke-width=".21"/>
<path d="M233.2 78.5v2.5h10.2" fill="none" stroke="#000080" stroke-width=".25"/>
<circle cx="243.4" cy="81" r=".51" fill="#000080"/>
<circle cx="243.4" cy="81" r=".51" fill="none" stroke="#000080" stroke-width=".21"/>
<circle cx="233.2" cy="81" r=".51" fill="#000080"/>
<circle cx="233.2" cy="81" r=".51" fill="none" stroke="#000080" stroke-width=".21"/>
<path d="M233.2 81v2.5" fill="none" stroke="#000080" stroke-width=".25"/>
<circle cx="233.2" cy="81" r=".51" fill="#000080"/>
<circle cx="233.2" cy="81" r=".51" fill="none" stroke="#000080" stroke-width=".21"/>
<path d="M233.2 65.8v2.5" fill="none" stroke="#000080" stroke-width=".25"/>
<circle cx="233.2" cy="68.3" r=".51" fill="#000080"/>
<circle cx="233.2" cy="68.3" r=".51" fill="none" stroke="#000080" stroke-width=".21"/>
<path d="M195.2 96.2v5.1" fill="none" stroke="#000080" stroke-width=".25"/>
<circle cx="195.2" cy="98.7" r=".51" fill="#000080"/>
<circle cx="195.2" cy="98.7" r=".51" fill="none" stroke="#000080" stroke-width=".21"/>
<path d="M185.1 91.1h2.5M185.1 106.3h2.5" fill="none" stroke="#000080" stroke-width=".25"/>
<g font-size="6.7" fill="#000080">
<text x="57.9" y="27.7">TMC 6200 Mosfet driver</text>
<text x="158.8" y="27.7">External MOSFETs</text>
<text x="229.2" y="27.7">Motor connector</text>
<text x="220.7" y="108.7">Voltage measurement</text>
</g>
<g font-size="3.5" fill="#00f">
<text x="235.3" y="143.9">PI101</text>
<text x="255.8" y="143.9">PI201</text>
<text x="276.2" y="143.9">PI301</text>
</g>
<g font-size="2.3">
<text x="35.6" y="3.3">1</text>
<text x="108.2" y="3.3">2</text>
<text x="181.3" y="3.3">3</text>
<text x="254" y="3.3">4</text>
<text x="1.7" y="24.8">A</text>
<text x="288.1" y="24.8">A</text>
<text x="258.1" y="40">2</text>
<text x="258.2" y="37.5">1</text>
<text x="258" y="45.1">4</text>
<text x="258.1" y="42.5">3</text>
<text x="88.2" y="51.1" transform="rotate(-90 88.2 51.1)">30</text>
<text x="100.9" y="51.1" transform="rotate(-90 100.9 51.1)">32</text>
<text x="106" y="51.1" transform="rotate(-90 106 51.1)">34</text>
<text x="118.6" y="51.1" transform="rotate(-90 118.6 51.1)">33</text>
<text x="89.5" y="59.3" transform="rotate(-90 89.5 59.3)">CPO</text>
<text x="102.2" y="58.4" transform="rotate(-90 102.2 58.4)">CPI</text>
<text x="107.2" y="59.3" transform="rotate(-90 107.2 59.3)">VCP</text>
<text x="119.9" y="57.7" transform="rotate(-90 119.9 57.7)">VS</text>
<text x="76.9" y="60.2">29</text>
<text x="78" y="62.8">6</text>
<text x="78.1" y="65.3">7</text>
<text x="82.9" y="64">12VOUT</text>
<text x="82.9" y="61.5">VSA</text>
<text x="117.7" y="61.5">CAP_U</text>
<text x="128.8" y="65.3">48</text>
<text x="128.8" y="60.2">1</text>
<text x="82.9" y="66.6">5VOUT</text>
<text x="119.3" y="66.6">HS_U</text>
<text x="123.4" y="71.6">U</text>
<text x="128.8" y="70.4">47</text>
<text x="232.7" y="71.4" transform="rotate(-90 232.7 71.4)">1</text>
<text x="242.9" y="71.4" transform="rotate(-90 242.9 71.4)">1</text>
<text x="1.9" y="72.9">B</text>
<text x="76.9" y="72.9">19</text>
<text x="82.9" y="74.2">VCC IO</text>
<text x="115.2" y="76.7">SENSE_U</text>
<text x="128.8" y="75.4">46</text>
<text x="288.3" y="72.9">B</text>
<text x="76.9" y="80.5">27</text>
<text x="82.9" y="81.8">DRV ENN</text>
<text x="119.6" y="81.8">LS_U</text>
<text x="128.8" y="80.5">5</text>
<text x="232.7" y="79.1" transform="rotate(-90 232.7 79.1)">2</text>
<text x="242.9" y="79.1" transform="rotate(-90 242.9 79.1)">2</text>
<text x="76.9" y="88.1">14</text>
<text x="77" y="85.6">13</text>
<text x="82.9" y="86.8">CS_IDRV0</text>
<text x="82.9" y="89.4">SCK_IDRV1</text>
<text x="76.9" y="93.2">16</text>
<text x="77" y="90.6">15</text>
<text x="82.9" y="91.9">SDI_AMPLx10</text>
<text x="82.9" y="94.4">SDO _SINGLE</text>
<text x="117.8" y="91.9">CAP_V</text>
<text x="128.8" y="95.7">43</text>
<text x="128.8" y="90.6">44</text>
<text x="76.9" y="98.2">17</text>
<text x="76.9" y="100.7">18</text>
<text x="82.9" y="99.5">U_H</text>
<text x="119.3" y="96.9">HS_V</text>
<text x="128.8" y="100.7">42</text>
<text x="76.9" y="105.8">20</text>
<text x="82.9" y="102">U_L</text>
<text x="82.9" y="107.1">V_H</text>
<text x="115.2" y="107.1">SENSE_V</text>
<text x="123.4" y="102">V</text>
<text x="128.8" y="105.8">41</text>
<text x="76.9" y="113.4">22</text>
<text x="77.1" y="108.3">21</text>
<text x="82.9" y="109.6">V_L</text>
<text x="119.6" y="112.1">LS_V</text>
<text x="128.8" y="110.9">4</text>
<text x="77" y="115.9">23</text>
<text x="82.9" y="117.2">W_L</text>
<text x="82.9" y="114.7">W_H</text>
<text x="1.8" y="121">C</text>
<text x="76.9" y="123.5">10</text>
<text x="78.1" y="121">9</text>
<text x="82.9" y="122.3">CUR_U</text>
<text x="82.9" y="124.8">CUR_V</text>
<text x="117.2" y="122.3">CAP_W</text>
<text x="128.8" y="121">36</text>
<text x="288.2" y="121">C</text>
<text x="76.9" y="131.1">12</text>
<text x="77.1" y="126.1">11</text>
<text x="82.9" y="127.3">CUR_W</text>
<text x="118.7" y="127.3">HS_W</text>
<text x="128.8" y="131.1">38</text>
<text x="128.8" y="126.1">37</text>
<text x="76.9" y="133.6">24</text>
<text x="77" y="136.2">25</text>
<text x="82.9" y="134.9">CLK</text>
<text x="82.9" y="137.4">SPE</text>
<text x="82.9" y="132.4">TEST</text>
<text x="114.7" y="137.4">SENSE_W</text>
<text x="122.9" y="132.4">W</text>
<text x="128.8" y="136.2">39</text>
<text x="76.9" y="141.2">26</text>
<text x="82.9" y="142.5">FAULT</text>
<text x="119" y="142.5">LS_W</text>
<text x="128.8" y="141.2">3</text>
<text x="98.4" y="149.8" transform="rotate(-90 98.4 149.8)">8</text>
<text x="99.6" y="145" transform="rotate(-90 99.6 145)">GNDA</text>
<text x="109.8" y="145" transform="rotate(-90 109.8 145)">PAD</text>
<text x="108.5" y="151" transform="rotate(-90 108.5 151)">49</text>
<text x="1.8" y="169.1">D</text>
<text x="199" y="169.1">Title</text>
<text x="288.2" y="169.1">D</text>
<text x="199" y="176.7">Size</text>
<text x="211.7" y="176.7">Number</text>
<text x="262.4" y="176.7">Revision</text>
<text x="199" y="184.3">Date:</text>
<text x="200.3" y="180.5">A4</text>
<text x="210.4" y="184.3">3/04/2024</text>
<text x="249.7" y="184.3">Sheet of</text>
<text x="35.6" y="190.6">1</text>
<text x="108.2" y="190.6">2</text>
<text x="181.3" y="190.6">3</text>
<text x="199" y="186.8">File:</text>
<text x="210.4" y="186.8">Mosfet driver.SchDoc</text>
<text x="249.7" y="186.8">Drawn By:</text>
<text x="254" y="190.6">4</text>
</g>
<g font-size="2.3" fill="#800000">
<text x="29.9" y="34.9">+5VM</text>
<text x="44.5" y="34.9">+12VM</text>
<text x="71.1" y="34.9">+VM</text>
<text x="116.7" y="34.9">+VM</text>
<text x="185.1" y="34.9">+VM</text>
<text x="195.2" y="37.5">SENSE_U</text>
<text x="245.9" y="37.5">MOT_W</text>
<text x="245.9" y="40">MOT_V</text>
<text x="159.7" y="45.1">HS_U</text>
<text x="245.9" y="42.5">MOT_U</text>
<text x="190.1" y="52.7">U</text>
<text x="207.9" y="52.7">MOT_U</text>
<text x="251" y="55.2">GND</text>
<text x="20.4" y="60.2">GND</text>
<text x="35.6" y="60.2">GND</text>
<text x="50.8" y="60.2">GND</text>
<text x="60.9" y="60.2">GND</text>
<text x="134.2" y="60.2">CAP_U</text>
<text x="134.4" y="65.3">HS_U</text>
<text x="159.7" y="60.2">LS_U</text>
<text x="230.8" y="62.8">+VM</text>
<text x="25.3" y="67.8">+3V3</text>
<text x="134.4" y="70.4">U</text>
<text x="134.4" y="75.4">SENSE_U</text>
<text x="185.1" y="75.4">GND</text>
<text x="56.5" y="81.8">EN</text>
<text x="134.4" y="80.5">LS_U</text>
<text x="192.7" y="80.5">+VM</text>
<text x="202.8" y="83">SENSE_V</text>
<text x="55.8" y="89.4">SCK</text>
<text x="57" y="86.8">CS</text>
<text x="25.4" y="93.2">GND</text>
<text x="55.8" y="91.9">MOSI</text>
<text x="55.8" y="94.4">MISO</text>
<text x="134.2" y="90.6">CAP_V</text>
<text x="134.4" y="95.7">HS_V</text>
<text x="167.3" y="90.6">HS_V</text>
<text x="230.8" y="90.6">GND</text>
<text x="55.8" y="99.5">U_H</text>
<text x="134.4" y="100.7">V</text>
<text x="197.7" y="98.2">V</text>
<text x="215.2" y="98.2">MOT_V</text>
<text x="55.8" y="102">U_L</text>
<text x="55.8" y="107.1">V_H</text>
<text x="134.4" y="105.8">SENSE_V</text>
<text x="167.3" y="105.8">LS_V</text>
<text x="24.8" y="113.4">+5VM</text>
<text x="33" y="113.4">+3V3</text>
<text x="55.8" y="109.6">V_L</text>
<text x="134.4" y="110.9">LS_V</text>
<text x="55.8" y="114.7">W_H</text>
<text x="55.8" y="117.2">W_L</text>
<text x="228.1" y="115.9">MOT_U</text>
<text x="248.4" y="115.9">MOT_V</text>
<text x="268.7" y="115.9">MOT_W</text>
<text x="55.8" y="124.8">CUR_V</text>
<text x="55.8" y="122.3">CUR_U</text>
<text x="134.2" y="121">CAP_W</text>
<text x="192.7" y="121">GND</text>
<text x="55.8" y="127.3">CUR_W</text>
<text x="134.4" y="126.1">HS_W</text>
<text x="134.4" y="131.1">W</text>
<text x="185.1" y="126.1">+VM</text>
<text x="195.2" y="128.6">SENSE_W</text>
<text x="42.6" y="137.4">+3V3</text>
<text x="134.4" y="136.2">SENSE_W</text>
<text x="159.7" y="136.2">HS_W</text>
<text x="221.3" y="132.4">VOLT_U</text>
<text x="241.6" y="132.4">VOLT_V</text>
<text x="261.9" y="132.4">VOLT_W</text>
<text x="55.8" y="142.5">FAULT</text>
<text x="134.4" y="141.2">LS_W</text>
<text x="190.1" y="143.8">W</text>
<text x="207.9" y="143.8">MOT_W</text>
<text x="25.4" y="153.9">GND</text>
<text x="33" y="153.9">GND</text>
<text x="159.7" y="151.4">LS_W</text>
<text x="233.3" y="153.9">GND</text>
<text x="253.6" y="153.9">GND</text>
<text x="273.9" y="153.9">GND</text>
<text x="96.4" y="161.5">GND</text>
<text x="106.6" y="161.5">GND</text>
<text x="185.1" y="166.6">GND</text>
</g>
<g font-size="2.3" fill="#000080">
<text x="261.1" y="34.9">J1</text>
<text x="93.5" y="40.3">C10</text>
<text x="111.3" y="40.3">C11</text>
<text x="25.3" y="47.6">C12</text>
<text x="40.6" y="47.6">C13</text>
<text x="55.5" y="47.3">C14</text>
<text x="65.7" y="47.3">C15</text>
<text x="93.5" y="47.3">100nF</text>
<text x="111.3" y="47.3">100nF</text>
<text x="169.6" y="43.8">R1</text>
<text x="191.4" y="44.8">T5</text>
<text x="206.6" y="47.3">10r</text>
<text x="206.6" y="44.8">R2</text>
<text x="25.1" y="49.9">2.2µF</text>
<text x="40.3" y="49.9">2.2µF</text>
<text x="55.5" y="49.9">100nF</text>
<text x="65.7" y="49.9">100nF</text>
<text x="81.1" y="52.7">U3</text>
<text x="169.6" y="48.9">2r2</text>
<text x="194.9" y="51.4">R3</text>
<text x="144.2" y="58">C16</text>
<text x="169.6" y="59">R4</text>
<text x="191.4" y="60">T7</text>
<text x="194.9" y="56.5">0r01</text>
<text x="144.2" y="65.1">100nF</text>
<text x="169.6" y="64">2r2</text>
<text x="235.5" y="77.4">220µF</text>
<text x="235.5" y="74.8">C22</text>
<text x="245.6" y="77.4">220µF</text>
<text x="245.6" y="74.8">C23</text>
<text x="255.8" y="77.7">10µF</text>
<text x="255.8" y="75.2">C24</text>
<text x="265.9" y="77.7">10µF</text>
<text x="265.9" y="75.2">C25</text>
<text x="276.1" y="77.7">10µF</text>
<text x="276.1" y="75.2">C26</text>
<text x="30.2" y="82.8">100nF</text>
<text x="30.2" y="80.2">C17</text>
<text x="144.2" y="88.3">C18</text>
<text x="177.2" y="89.4">R5</text>
<text x="144.2" y="95.4">100nF</text>
<text x="177.2" y="94.4">2r2</text>
<text x="199" y="90.4">T1</text>
<text x="214.2" y="92.9">10r</text>
<text x="214.2" y="90.4">R6</text>
<text x="202.5" y="96.9">R7</text>
<text x="177.2" y="104.5">R8</text>
<text x="199" y="105.6">T2</text>
<text x="202.5" y="102">0r01</text>
<text x="177.2" y="109.6">2r2</text>
<text x="144.2" y="118.7">C19</text>
<text x="29.2" y="125.8">1k</text>
<text x="29.2" y="123.3">R9</text>
<text x="36.8" y="125.8">1k</text>
<text x="36.8" y="123.3">R10</text>
<text x="43.5" y="122.3">MCU[3B]</text>
<text x="144.2" y="125.8">100nF</text>
<text x="237" y="125.8">39k</text>
<text x="237" y="123.3">R11</text>
<text x="257.3" y="125.8">39k</text>
<text x="257.3" y="123.3">R12</text>
<text x="277.6" y="125.8">39k</text>
<text x="277.6" y="123.3">R13</text>
<text x="55.5" y="134.9">R16 GND</text>
<text x="169.6" y="134.9">R14</text>
<text x="191.4" y="135.9">T3</text>
<text x="206.6" y="135.9">R15</text>
<text x="29.2" y="141">1k</text>
<text x="29.2" y="138.5">R17</text>
<text x="37.8" y="141">100nF</text>
<text x="37.8" y="138.5">C21</text>
<text x="55.5" y="140">2k2</text>
<text x="169.6" y="140">2r2</text>
<text x="194.9" y="142.5">R18</text>
<text x="206.6" y="138.5">10r</text>
<text x="237" y="141">2k2</text>
<text x="237" y="138.5">1</text>
<text x="257.3" y="141">2k2</text>
<text x="257.3" y="138.5">2</text>
<text x="277.6" y="141">2k2</text>
<text x="277.6" y="138.5">3</text>
<text x="81.1" y="148.8">TMC6200-TA</text>
<text x="194.9" y="147.6">0r01</text>
<text x="169.6" y="155.2">2r2</text>
<text x="169.6" y="150.1">R19</text>
<text x="191.4" y="151.1">T4</text>
</g>
</svg>
